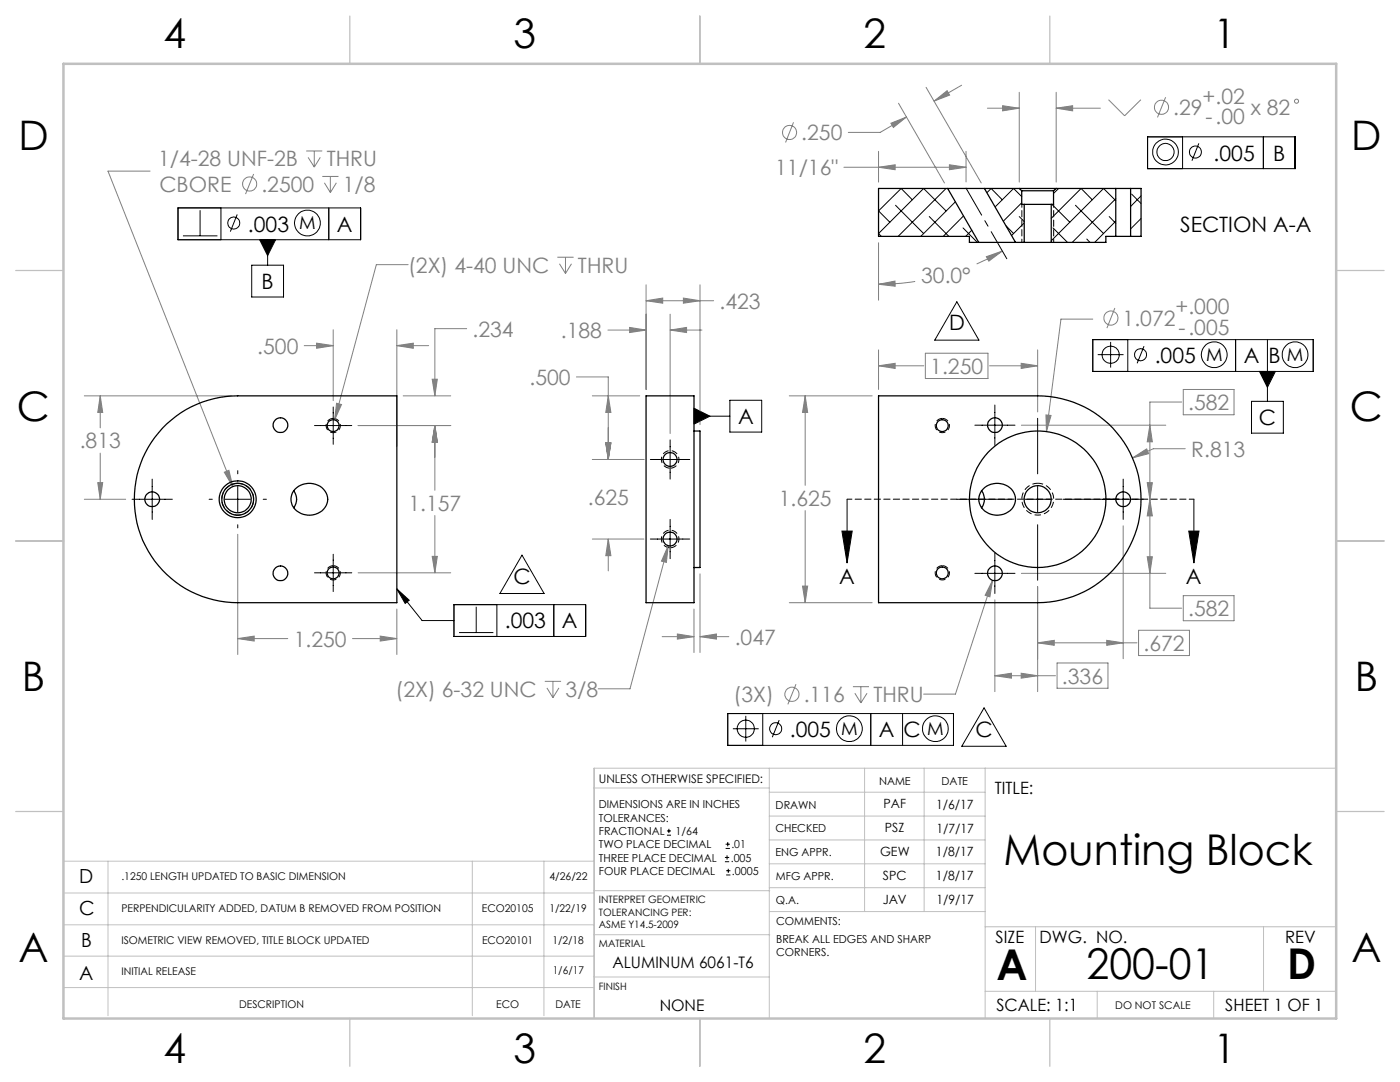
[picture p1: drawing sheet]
<svg xmlns="http://www.w3.org/2000/svg" width="279mm" height="216mm" viewBox="0 0 279 216" stroke-linecap="round" stroke-linejoin="round" font-family="sans-serif">
<g fill="none" stroke="#808080" stroke-width=".2">
<path d="M184.8 17.4l11 19.1M191.9 17l-5.5 3.2M203.4 18.4v17.9M210.8 18.4v17.9M221.2 19.9l3.2 3.2 3.3-3.2M232.6 19.4l-1.6 4M30 34.1h-8.4l24.9 63M50.6 34.7l-1.6 4M61.1 30.1h3.2M61.5 31.4l1.2 1.9M62.7 30.1v3.2M63.9 31.4l-1.2 1.9"/>
<path d="M64.3 35.2h3.3M64.7 36.5l1.2 1.9M65.9 35.2v3.2M67.1 36.5l-1.2 1.9M158.4 24.4l-1.6 4M168.4 33.4h24.4M175.3 30.2v6.1M175.3 33.4l3.3-.5v1zM177.8 24.6l3.1-1.2-2.6 2zM179.3 20.6l9.2 15.9M180.9 23.4l-5.3 3h-6.3M186.4 20.2l2.6-2.1 .5 .9z"/>
<path d="M189.5 32.9l3.3 .5-3.3 .5zM192.8 30.2v6.1M197.1 21.6h6.3M200.1 21.1l3.3 .5-3.3 .5zM210.8 21.6h8.8M210.8 21.6l3.3-.5v1zM81.5 52.8h-6.4l-8.3 31M111.2 51.3h3.3M111.7 52.6l1.2 2M112.9 51.3v3.3M114.1 52.6l-1.2 2M128.9 56.8v20.9"/>
<path d="M136.4 59.5l3.3 .5-3.3 .5zM139.7 56.8v27.9M175.3 48.4v11.5M175.3 56.7l3.3-.6v1zM182.6 56.2l-2.7 .3-4.6 .2M196.8 51.2l3.2-1.1-2.7 2zM200 50.1l-5.1 2.6M16.8 79h29.4M20 79v6.4M20 79l.5 3.3h-1zM60.7 69h5.8M63.2 68.5l3.3 .5-3.3 .5z"/>
<path d="M66.5 65.8v14.1M79.2 65.8v23.2M79.2 69h6.3M79.2 69l3.3-.5v1zM80.5 79h9.5M86.3 75.7h1l-.5 3.3zM93.1 65.6h-6.3v13.4M115 75.2h6.4v16.5M118.2 79h9.5M121.3 65.9h7.6M121.4 79l.5 3.3h-1zM125.7 65.3l3.2 .6-3.2 .5z"/>
<path d="M128.9 60h13.5M128.9 60l3.4-.5v1zM133.7 62.7v23.8M133.7 65.9h6.4M133.7 65.9l3.3-.6v1.1zM157.5 79h16.6M160.7 79v17.8M160.7 79l.5 3.3h-1zM175.3 69.8v7.9M175.3 73h9.1M175.3 73l3.3-.5v1zM184.7 70.5h12.5v5h-12.5z"/>
<path d="M197.5 73h9.6M203.8 72.5l3.3 .5-3.3 .5zM207.1 69.8v12.4M218.1 63.7h-6.4l-2.9 22.4M222.5 61.5l-1.6 4M236.1 77.7h10.2v5.1h-10.2zM16.8 99.6h8.3M19.5 96.3h1l-.5 3.3zM20 90.4v9.2M44.8 94.2l.9-.4 .8 3.3zM67.2 80.5l1 .2-1.4 3.1zM71.5 84.9h18.5"/>
<path d="M86.8 84.9v12.9M86.8 84.9l.5 3.3h-1zM118.2 91.7h10.3M120.9 88.4h1l-.5 3.3zM203.8 84.8h28.9M208.7 82.8l1.1 .1-1 3.2zM226 91.4l2.8-1.8 .4 .9zM229 96.3h1l-.5 3.3zM229.5 84.8l.5 3.4h-1zM229.5 99.6l.5 3.3h-1zM235.8 80.2h-6.3v41.2h6.3M236.5 89.5h-6.3l-4.2 1.9"/>
<path d="M47.4 106.6v24M71.5 114.3h18.5M86.3 111h1l-.5 3.3zM86.8 102.9v11.4M118.2 107.6h10.3M121.4 107.6v6.3M121.4 107.6l.5 3.3h-1zM133.3 108.9l-7.6 28.5h-6.3M133.4 108.9l-.4 3.3-1-.2zM139.7 114.5v15.7M160.2 116.9h1l-.5 3.4zM160.7 101.9v18.4"/>
<path d="M198.1 115.8l-7.4 22.7h-6.4M198.1 115.8l-.5 3.3-1-.3zM198.5 119.7v18.3M203.8 114.4h28.9M207.1 117.1v20.9M224.2 104.9v26.5M229 111.1h1l-.5 3.3zM236.1 118.9h10.2v5h-10.2zM47.4 127.4h10M47.4 127.4l3.3-.5v1zM70.3 127.4h8.9M75.9 126.9l3.3 .5-3.3 .5z"/>
<path d="M79.2 121.5v9.1M108.7 136h3.3M109.1 137.3l1.2 1.9M110.3 136v3.2M111.5 137.3l-1.2 1.9M132.2 127h6.3M135.2 126.5l3.3 .5-3.3 .5zM138.5 121.5v8.7M139.7 127h5.8M139.7 127l3.3-.5v1zM157.5 120.3h16.6M158.9 136.5l-1.7 4"/>
<path d="M170.2 137h3.2M170.6 138.3l1.2 2M171.8 137v3.3M173 138.3l-1.2 2M198.5 134.8h12.1M198.5 134.8l3.4-.5v1zM203.8 134.3l3.3 .5-3.3 .5zM207.1 128.3h19.8M207.1 128.3l3.3-.5v1zM211 132.3h10.1v5h-10.1zM220.9 127.8l3.3 .5-3.3 .5zM227.2 125.8h10.2v5h-10.2z"/>
<circle cx="49.8" cy="36.7" r="1.42"/>
<circle cx="157.6" cy="26.4" r="1.41"/>
<circle cx="231.8" cy="21.4" r="1.42"/>
<circle cx="258.7" cy="20.2" r=".4"/>
<circle cx="221.7" cy="63.5" r="1.41"/>
<circle cx="158" cy="138.6" r="1.41"/>
</g>
<g fill="none" stroke="#000" stroke-width=".2">
<path d="M229 27.3h29.5v6.4h-29.5zM236 27.3v6.4M239.3 28.6l-1.4 3.5M252.1 27.3v6.4M35.5 41.5h36.5v6.3h-36.5zM36.5 47.1h6.9M39.9 41.9v5.2M44.1 41.5v6.3M47.3 42.8l-1.3 3.4M50.2 52.9h6.4v6.4h-6.4zM51.8 47.8h3.2l-1.6 3.2zM53.4 47.8v5.1"/>
<path d="M65.6 41.5v6.3M145.7 79.9h6.3v6.3h-6.3zM191 60.2l4.4 7.7h-8.9zM218.1 67.8h44v6.3h-44zM219.1 70.8h5.1M221.7 68.2v5.1M225.1 67.8v6.3M228.3 69.1l-1.4 3.4M246.6 67.8v6.3M251.4 74.1h3.1l-1.6 3.2zM252.9 67.8v12.3M26.4 99.6h8"/>
<path d="M30.4 95.6v8M41.7 99.6h.7M44.9 99.6h5.1M47.4 93.9v.6M47.4 97.1v5.1M52.5 99.6h.7M62.8 84.9h7.4M66.5 81.2v7.5M129.8 91.7h7.9M133.7 87.8v7.8M138.5 81.5l3.2 1.5-3.2 1.6zM138.5 83h7.2"/>
<path d="M169.1 99.6v12.7M190.9 99.6h11.1M194.6 84.8h8M198.5 80.8v8.1M204.5 99.6h5.1M207.1 83.5v11M207.1 97.1v5.1M212.2 99.6h16M224.2 95.6v8M238.3 99.6v12.7M249.8 80.1h6.3v6.3h-6.3zM47.4 104.7v.6"/>
<path d="M62.8 114.3h7.4M66.5 110.6v7.4M79.2 117.5l2.5 2.3-.8 .6zM79.2 117.5l5 6.3h6.4M104.2 110.8l4.4 7.6h-8.8zM129.8 107.6h7.9M133.7 103.6v7.9M168 106h2.1l-1 6.3zM194.6 114.4h8M198.5 110.4v8M207.1 104.7v11.1M237.2 106h2.1l-1 6.3z"/>
<path d="M90.6 120.6h26.3v6.4h-26.3zM91.6 126.2h6.9M95 121.1v5.1M99.2 120.6v6.4M110.5 120.6v6.4M145.2 142.4h45.1v6.3h-45.1zM146.3 145.4h5.1M148.8 142.8v5.2M152.2 142.4v6.3M155.5 143.7l-1.4 3.4M173.8 142.4v6.3M180.1 142.4v6.3"/>
<path d="M196.4 141.3l4.4 7.6h-8.9zM133.1 166.7h.8M133.1 165.8h.8M133.5 165.4v.8M144.7 171.9h.8M144.7 171.1h.8M144.8 169.3h.9M144.8 168.5h.9M144.9 174.6h.9M144.9 173.7h.9M145.1 170.7v.8M145.2 168v.9"/>
<path d="M145.3 173.4v.8"/>
<circle cx="232.6" cy="30.3" r="2.57"/>
<circle cx="232.6" cy="30.3" r="1.71"/>
<circle cx="238.6" cy="30.3" r="1.2"/>
<circle cx="46.6" cy="44.5" r="1.2"/>
<circle cx="61.3" cy="44.5" r="2.58"/>
<circle cx="221.7" cy="70.8" r="1.72"/>
<circle cx="227.6" cy="70.8" r="1.2"/>
<circle cx="242.3" cy="70.8" r="2.58"/>
<circle cx="258.4" cy="70.8" r="2.58"/>
<circle cx="148.8" cy="145.4" r="1.72"/>
<circle cx="154.8" cy="145.4" r="1.2"/>
<circle cx="169.5" cy="145.4" r="2.58"/>
<circle cx="186.7" cy="145.4" r="2.58"/>
</g>
<path d="M133.7 93.4a1.75 1.75 0 0 1-1.5-2.6 1.75 1.75 0 0 1 3-.1 1.75 1.75 0 0 1-1.3 2.7h-.2M133.7 109.3a1.75 1.75 0 0 1-1.5-2.6 1.75 1.75 0 0 1 3-.1 1.75 1.75 0 0 1-1.3 2.7h-.2" fill="none" stroke="#000" stroke-width=".2" stroke-dasharray="1.3 .6" stroke-dashoffset="-.1" stroke-linecap="butt"/>
<path d="M47.5 96.4a3.2 3.2 0 0 1 2.7 4.7 3.2 3.2 0 0 1-5.4 .2 3.2 3.2 0 0 1 2.4-4.9h.3M207.1 96.4a3.2 3.2 0 0 0-2.8 4.7 3.2 3.2 0 0 0 5.5 .2 3.2 3.2 0 0 0-2.4-4.9h-.3" fill="none" stroke="#000" stroke-width=".2" stroke-dasharray="1.3 .6" stroke-dashoffset=".2" stroke-linecap="butt"/>
<path d="M66.5 83.5a1.42 1.42 0 0 1 1.3 2.1 1.42 1.42 0 0 1-2.5 .1 1.42 1.42 0 0 1 1-2.2h.2M188.1 83.5a1.42 1.42 0 0 0-1.3 2.1 1.42 1.42 0 0 0 2.4 .1 1.42 1.42 0 0 0-1-2.2h-.1M66.5 112.9a1.42 1.42 0 0 1 1.3 2.1 1.42 1.42 0 0 1-2.5 .1 1.42 1.42 0 0 1 1-2.2h.2M188.1 112.9a1.42 1.42 0 0 0-1.3 2.1 1.42 1.42 0 0 0 2.4 .1 1.42 1.42 0 0 0-1-2.2h-.1" fill="none" stroke="#000" stroke-width=".2" stroke-dasharray="1.3 .6" stroke-linecap="butt"/>
<path d="M200.9 51.6l-8.1-14.1" fill="none" stroke="#000" stroke-width=".2" stroke-dasharray="15.2 1.3 1.3 1.3" stroke-dashoffset="9"/>
<path d="M238.3 99.6h-69.2" fill="none" stroke="#000" stroke-width=".2" stroke-dasharray="1.3 .6" stroke-dashoffset=".3"/>
<g fill="none" stroke="#c0c0c0" stroke-width=".2">
<path d="M12.7 153.3v49.9h105.9v-49.9h148.1M118.6 157.2h34.9M153.5 153.3v49.9M153.5 158.1h43.1M172.5 153.3v28.6M184.4 153.3v28.6M196.6 153.3v49.9M12.7 178.2h105.9M12.7 171.8h105.9M21.6 171.8v30.9M94.3 171.8v30.9M108.5 171.8v30.9"/>
<path d="M118.6 177.7h35M153.5 167.6h43.1M153.5 162.8h43.1M153.5 172.4h43.1M153.5 177.1h43.1M12.7 197.1h105.9M12.7 190.8h105.9M12.7 184.5h105.9M118.6 194.9h34.9M118.6 186.5h35M153.6 181.9h43M196.6 197.8h70.1"/>
<path d="M196.6 184.9h70.1M206.7 184.9v12.9M219 197.8v5.4M242.2 197.8v5.4M252.2 184.9v12.9"/>
</g>
<path d="M69.8 3.2v9.5M139.7 3.2v9.5M209.5 3.2v9.5M3.1 54h9.6M266.7 54h9.5M3.1 107.9h9.6M266.7 107.9h9.5M3.1 161.9h9.6M266.7 161.9h9.5M69.8 203.2v9.6M139.7 203.2v9.6M209.5 203.2v9.6" fill="none" stroke="#c0c0c0" stroke-width=".25"/>
<path d="M12.7 12.7h254v190.5h-254z" fill="none" stroke="#c0c0c0" stroke-width=".5"/>
<path d="M203.9 40.8v7.5M210.3 40.8v7.5" fill="none" stroke="#000" stroke-width=".2" stroke-dasharray="1.3 .6" stroke-dashoffset=".7"/>
<path d="M237.2 106h2.1l-1 6.3zM168 106h2.1l-1 6.3z" fill="#000"/>
<g fill="#808080">
<path d="M229.5 84.8l.5 3.4h-1zM229 96.3h1l-.5 3.3zM229.5 99.6l.5 3.3h-1zM229 111.1h1l-.5 3.3z"/>
<path d="M120.9 88.4h1l-.5 3.3zM121.4 79l.5 3.3h-1zM121.4 107.6l.5 3.3h-1zM120.9 88.4h1l-.5 3.3zM125.7 65.3l3.2 .6-3.2 .5zM133.7 65.9l3.3-.6v1.1zM128.9 60l3.4-.5v1zM136.4 59.5l3.3 .5-3.3 .5zM135.2 126.5l3.3 .5-3.3 .5zM139.7 127l3.3-.5v1zM133.4 108.9l-1.4 3.1 1 .2zM160.7 79l.5 3.3h-1zM160.2 116.9h1l-.5 3.4zM203.8 72.5l3.3 .5-3.3 .5zM175.3 73l3.3-.5v1zM208.7 82.8l.1 3.3 1-3.2zM207.1 128.3l3.3-.5v1zM220.9 127.8l3.3 .5-3.3 .5zM198.1 115.8l-1.5 3 1 .3zM203.8 134.3l3.3 .5-3.3 .5zM198.5 134.8l3.4-.5v1zM226 91.4l3.2-.9-.4-.9zM19.5 96.3h1l-.5 3.3zM20 79l.5 3.3h-1zM63.2 68.5l3.3 .5-3.3 .5zM79.2 69l3.3-.5v1zM86.8 84.9l.5 3.3h-1zM86.3 111h1l-.5 3.3zM86.8 84.9l.5 3.3h-1zM86.3 75.7h1l-.5 3.3zM47.4 127.4l3.3-.5v1zM75.9 126.9l3.3 .5-3.3 .5zM67.2 80.5l-.4 3.3 1.4-3.1zM44.8 94.2l1.7 2.9-.8-3.3zM200.1 21.1l3.3 .5-3.3 .5zM210.8 21.6l3.3-.5v1zM186.4 20.2l2.6-2.1 .5 .9zM177.8 24.6l3.1-1.2-2.6 2zM189.5 32.9l3.3 .5-3.3 .5zM175.3 33.4l3.3-.5v1zM175.3 56.7l3.3-.6v1zM196.8 51.2l3.2-1.1-2.7 2z"/>
</g>
<path d="M138.5 81.5l3.2 1.5-3.2 1.6zM251.4 74.1l1.5 3.2 1.6-3.2zM79.2 117.5l2.5 2.3-.8 .6zM51.8 47.8l1.6 3.2 1.6-3.2z" fill="#000"/>
<g fill="none" stroke="#000" stroke-width=".25">
<path d="M189.1 37.6h7.4M189.1 37.6h-13.8v9.6h18.2v1.2h1.8M189.1 37.6l6.2 10.8M196.5 37.6l6.2 10.8M196.5 37.6h6.9M203.4 37.6h7.4M203.4 37.6l.5 .5M203.9 38.1h6.4M203.9 38.1v2.7h.5M210.3 38.1v2.7h-.5M210.8 37.6h11.9M210.8 37.6l-.5 .5"/>
<path d="M222.7 37.6h2.9M222.7 37.6v9.6M225.6 37.6h2.1v9.6h-2.1M225.6 37.6v9.6M195.3 48.4h7.4M202.7 48.4h1.7M204.4 40.8h5.4M204.4 48.4h5.4M204.4 40.8v7.6M209.8 40.8v7.6M222.7 47.2h2.9M222.7 47.2h-2v1.2h-10.9"/>
<path d="M128.9 79h9.6v41.3h-9.6zM175.3 79h31.8a20.6 20.6 0 0 1 20.6 20.6 20.6 20.6 0 0 1-20.6 20.7h-31.8zM32.4 85.4a20.8 20.8 0 0 1 15-6.4h31.8v41.3h-31.8a20.6 20.6 0 0 1-18.9-12.5 20.6 20.6 0 0 1 3.9-22.4zM58.6 97.9a2.82 2.82 0 0 1 0 3.4M58.9 97.6a3.9 3.9 0 0 1 6.5 1.6 3.5 3.5 0 0 1-4.4 3.5 3.2 3.2 0 0 1-2.7-4.3zM138.5 86h1.2v27.2h-1.2M195.9 97.9a2.82 2.82 0 0 1 0 3.4M196.5 97.3a3.8 3.8 0 0 1 6.1 1.9 3.5 3.5 0 0 1-4.3 3.5 3.1 3.1 0 0 1-2.8-2.1 3.1 3.1 0 0 1 1-3.3z"/>
<circle cx="30.4" cy="99.6" r="1.47"/>
<circle cx="47.4" cy="99.6" r="2.71"/>
<circle cx="47.4" cy="99.6" r="3.7"/>
<circle cx="47.4" cy="99.6" r="3.2"/>
<circle cx="56" cy="84.8" r="1.47"/>
<circle cx="66.5" cy="84.9" r="1.19"/>
<circle cx="133.7" cy="91.7" r="1.39"/>
<circle cx="188" cy="84.9" r="1.18"/>
<circle cx="198.6" cy="84.8" r="1.47"/>
<circle cx="207.1" cy="99.6" r="13.6"/>
<circle cx="207.1" cy="99.6" r="2.71"/>
<circle cx="224.2" cy="99.6" r="1.47"/>
<circle cx="56" cy="114.4" r="1.47"/>
<circle cx="66.5" cy="114.3" r="1.18"/>
<circle cx="133.7" cy="107.6" r="1.38"/>
<circle cx="188" cy="114.3" r="1.18"/>
<circle cx="198.6" cy="114.4" r="1.47"/>
</g>
<g fill="none" stroke="#000" stroke-width=".2">
<path d="M175.3 37.6h.1M182.1 39.9l-2.3-2.3-4.5 4.5 2.3 2.2M188.8 37.6l-9.6 9.6M197 38.5l.8-.9 2.2 2.3M203.9 39.2l-1.6-1.6-3.7 3.7M211.3 37.6l-1 1M218 39.9l-2.2-2.3-6 6M222.7 39.7l-8.7 8.7M225.8 38.7l1.9 1.9M227.7 39.1l-2.1 2.1M178.7 41l5.6 5.6M185.5 43.2l3.9 4"/>
<path d="M188.8 42.1l-4.5-4.5-9 9 .6 .6M190.7 40.3l-6.9 6.9M192.2 45.5l2.9 2.9M192.3 43.1l-4.1 4.1M194 45.9l-1.3 1.3M200.8 45.1l1.5 1.5M203.4 43.2l1 1M203.9 40.5l-3.7 3.6M204.4 44.5l-2.5 2.5M209.9 40.8l3.6 3.5M210.1 45.5l2.9 2.9M214.6 41l5.6 5.6"/>
<path d="M216.9 47.7l.6 .7M221.4 43.2l1.3 1.4M222.7 40l-2.5-2.4-10.4 10.4M222.7 44.1l-4.2 4.3M227.7 43.6l-2.1 2.1"/>
</g>
<g font-size="8.5">
<text x="200.3" y="172.5">Mounting Block</text>
<text x="198.9" y="195.5">A</text>
<text x="216.8" y="195.4">200-01</text>
<text x="256.9" y="195.4">D</text>
</g>
<g font-size="8.1">
<text x="32.7" y="9.7">4</text>
<text x="102.5" y="9.7">3</text>
<text x="172.4" y="9.7">2</text>
<text x="242.2" y="9.7">1</text>
<text x="3.7" y="30">D</text>
<text x="269.7" y="30">D</text>
<text x="3.4" y="83.9">C</text>
<text x="269.4" y="83.9">C</text>
<text x="4.4" y="137.9">B</text>
<text x="270.4" y="137.9">B</text>
<text x="3.7" y="191.9">A</text>
<text x="269.7" y="191.9">A</text>
<text x="32.7" y="212.2">4</text>
<text x="102.5" y="212.2">3</text>
<text x="172.4" y="212.2">2</text>
<text x="242.2" y="212.2">1</text>
</g>
<g font-size="4.2" fill="#808080">
<text x="234.1" y="22.9">.29</text>
<text x="240" y="20.7">+.02</text>
<text x="249.6" y="22.9">x 82</text>
<text x="159.9" y="28">.250</text>
<text x="240.6" y="24.8">-.00</text>
<text x="31.5" y="33.2">1/4-28 UNF-2B</text>
<text x="65.2" y="33.2">THRU</text>
<text x="154.7" y="35">11/16&quot;</text>
<text x="31.8" y="38.2">CBORE</text>
<text x="52.2" y="38.2">.2500</text>
<text x="68.4" y="38.2">1/8</text>
<text x="81.5" y="54.4">(2X) 4-40 UNC</text>
<text x="115.3" y="54.4">THRU</text>
<text x="183.8" y="56.4">30.0°</text>
<text x="143.6" y="61.6">.423</text>
<text x="224.1" y="65">1.072</text>
<text x="234.6" y="62.7">+.000</text>
<text x="51.3" y="70.6">.500</text>
<text x="94.3" y="67.2">.234</text>
<text x="111.9" y="67.4">.188</text>
<text x="235.2" y="66.8">-.005</text>
<text x="105.7" y="76.8">.500</text>
<text x="185.7" y="74.6">1.250</text>
<text x="237.1" y="81.8">.582</text>
<text x="15.9" y="89.5">.813</text>
<text x="237.7" y="91.1">R.813</text>
<text x="81.5" y="101.9">1.157</text>
<text x="117.3" y="100.7">.625</text>
<text x="155.4" y="100.9">1.625</text>
<text x="237.1" y="122.9">.582</text>
<text x="58.6" y="129">1.250</text>
<text x="146.6" y="128.6">.047</text>
<text x="228.2" y="129.9">.672</text>
<text x="211.9" y="136.4">.336</text>
<text x="78.9" y="139">(2X) 6-32 UNC</text>
<text x="112.8" y="139">3/8</text>
<text x="146.4" y="140.1">(3X)</text>
<text x="160.4" y="140.1">.116</text>
<text x="174.3" y="140.1">THRU</text>
</g>
<g font-size="4.2">
<text x="242.2" y="32.1">.005</text>
<text x="254.1" y="32.1">B</text>
<text x="49.5" y="46.2">.003</text>
<text x="67.2" y="46.2">A</text>
<text x="235.5" y="46.2">SECTION A-A</text>
<text x="52.2" y="57.7">B</text>
<text x="189.4" y="65.9">D</text>
<text x="230.5" y="72.5">.005</text>
<text x="248.2" y="72.5">A</text>
<text x="253.1" y="72.5">B</text>
<text x="147.3" y="84.6">A</text>
<text x="251.3" y="84.8">C</text>
<text x="102.5" y="116.5">C</text>
<text x="167.5" y="116.6">A</text>
<text x="236.7" y="116.6">A</text>
<text x="100.8" y="125.4">.003</text>
<text x="112.2" y="125.4">A</text>
<text x="157.6" y="147.1">.005</text>
<text x="175.4" y="147.1">A</text>
<text x="180.3" y="147.1">C</text>
<text x="194.7" y="147">C</text>
</g>
<g font-size="3.9">
<text x="15.8" y="176.2">D</text>
<text x="15.8" y="182.6">C</text>
<text x="16.2" y="188.9">B</text>
<text x="15.8" y="195.5">A</text>
</g>
<g font-size="3.6">
<text x="59.7" y="45.8">M</text>
<text x="240.7" y="72">M</text>
<text x="256.8" y="72">M</text>
<text x="167.9" y="146.7">M</text>
<text x="185" y="146.7">M</text>
</g>
<g font-size="3.4">
<text x="198.6" y="158.5">TITLE:</text>
<text x="198.7" y="188.1">SIZE</text>
<text x="207.5" y="188.1">DWG. NO.</text>
<text x="256.5" y="188.2">REV</text>
<text x="198.8" y="201.7">SCALE: 1:1</text>
<text x="244.5" y="201.7">SHEET 1 OF 1</text>
</g>
<g font-size="3.2">
<text x="122.2" y="193.2">ALUMINUM 6061-T6</text>
<text x="131.7" y="201.7">NONE</text>
</g>
<g font-size="2.5">
<text x="176.3" y="161.3">PAF</text>
<text x="186.8" y="161.4">1/6/17</text>
<text x="176.6" y="166.1">PSZ</text>
<text x="186.9" y="166.2">1/7/17</text>
<text x="175.6" y="170.8">GEW</text>
<text x="186.8" y="170.8">1/8/17</text>
<text x="176.2" y="175.6">SPC</text>
<text x="186.8" y="175.6">1/8/17</text>
<text x="176.2" y="180.4">JAV</text>
<text x="186.9" y="180.3">1/9/17</text>
</g>
<text font-size="2.4" x="119.5" y="156.2">UNLESS OTHERWISE SPECIFIED:</text>
<g font-size="2.2">
<text x="119.5" y="161.3">DIMENSIONS ARE IN INCHES</text>
<text x="154.8" y="161.4">DRAWN</text>
<text x="175.4" y="156.6">NAME</text>
<text x="187.9" y="156.7">DATE</text>
<text x="119.5" y="164">TOLERANCES:</text>
<text x="119.5" y="166.6">FRACTIONAL</text>
<text x="134.8" y="166.6">1/64</text>
<text x="154.7" y="166.1">CHECKED</text>
<text x="119.5" y="171.9">THREE PLACE DECIMAL</text>
<text x="119.5" y="169.3">TWO PLACE DECIMAL</text>
<text x="145.8" y="171.9">.005</text>
<text x="146" y="169.3">.01</text>
<text x="154.7" y="170.9">ENG APPR.</text>
<text x="119.5" y="174.6">FOUR PLACE DECIMAL</text>
<text x="146.1" y="174.6">.0005</text>
<text x="154.9" y="175.6">MFG APPR.</text>
<text x="154.9" y="180.4">Q.A.</text>
<text x="154.9" y="184.6">COMMENTS:</text>
<text x="154.9" y="188.1">BREAK ALL EDGES AND SHARP</text>
<text x="154.9" y="190.7">CORNERS.</text>
</g>
<g font-size="2.1">
<text x="24.2" y="175.7">.1250 LENGTH UPDATED TO BASIC DIMENSION</text>
<text x="109.7" y="175.7">4/26/22</text>
<text x="24.2" y="182">PERPENDICULARITY ADDED, DATUM B REMOVED FROM POSITION</text>
<text x="96.2" y="182">ECO20105</text>
<text x="109.7" y="182">1/22/19</text>
<text x="24.2" y="188.3">ISOMETRIC VIEW REMOVED, TITLE BLOCK UPDATED</text>
<text x="96.2" y="188.3">ECO20101</text>
<text x="110.2" y="188.3">1/2/18</text>
<text x="24.2" y="194.6">INITIAL RELEASE</text>
<text x="110.3" y="194.4">1/6/17</text>
<text x="47.7" y="201.1">DESCRIPTION</text>
<text x="99" y="201.1">ECO</text>
<text x="110.8" y="201.1">DATE</text>
<text x="222.6" y="201.4">DO NOT SCALE</text>
</g>
<g font-size="2">
<text x="119.5" y="180.2">INTERPRET GEOMETRIC</text>
<text x="119.5" y="182.7">TOLERANCING PER:</text>
<text x="119.5" y="185.2">ASME Y14.5-2009</text>
<text x="119.5" y="188.9">MATERIAL</text>
<text x="119.5" y="197.5">FINISH</text>
</g>
</svg>
